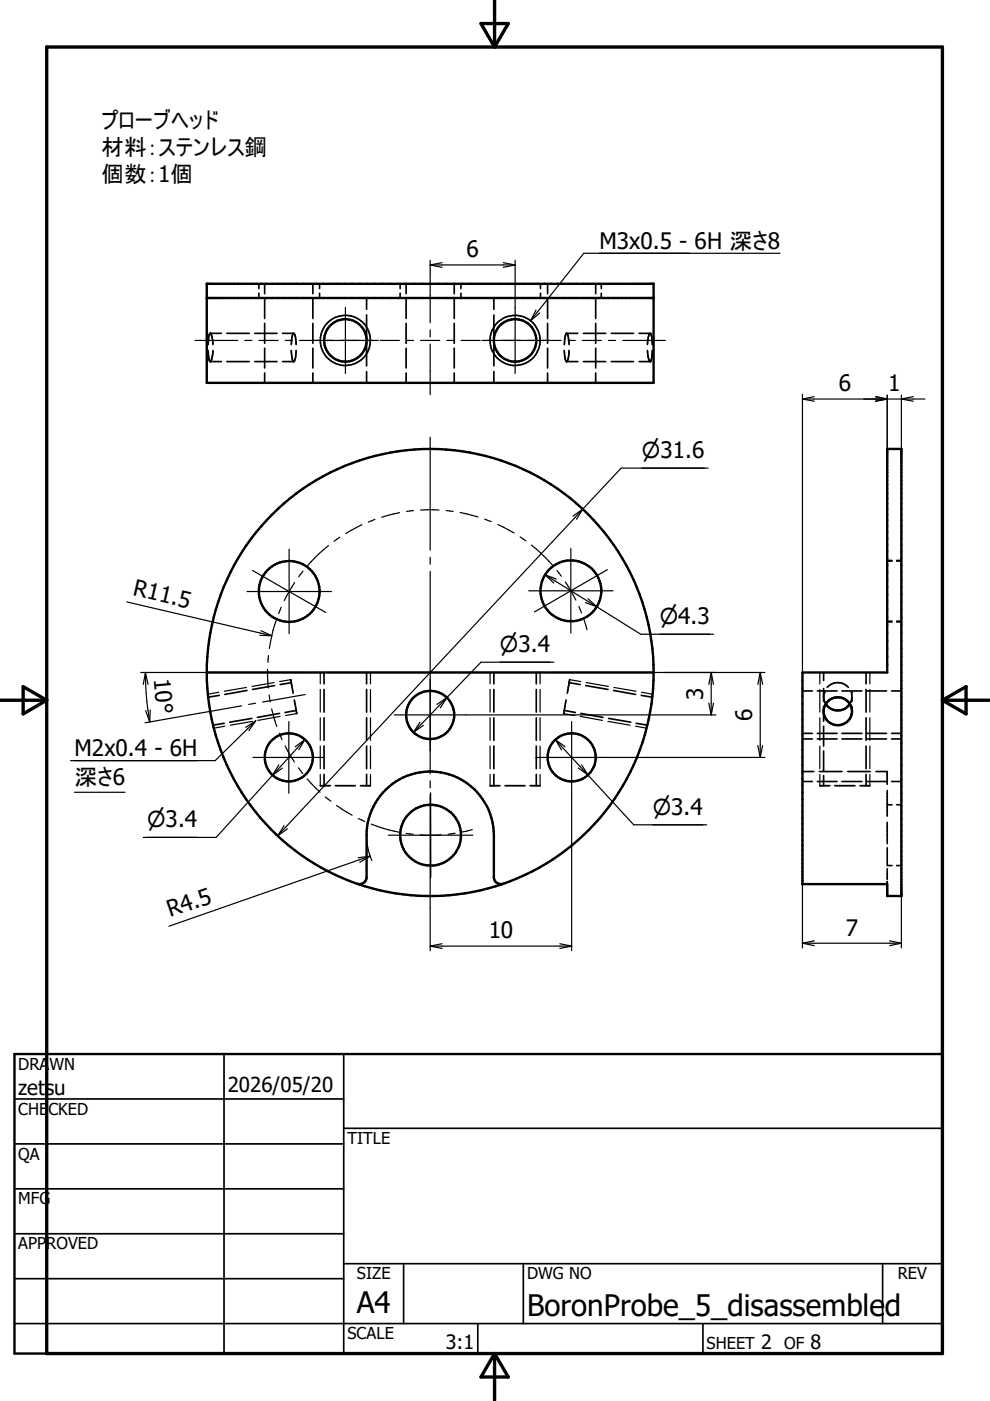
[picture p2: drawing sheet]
<svg xmlns="http://www.w3.org/2000/svg" width="210mm" height="297mm" viewBox="0 0 210 297" stroke-linecap="round" stroke-linejoin="round" font-family="sans-serif">
<g fill="none" stroke="#000" stroke-width=".51">
<path d="M43.8 60.2h94.8v21h-94.8zM43.8 63.2h94.8M43.8 142.6h94.8M43.8 142.6a47.4 47.4 0 0 1 47.4-47.4 47.4 47.4 0 0 1 47.4 47.4M43.8 142.6a47.4 47.4 0 0 0 31.9 44.8M138.6 142.6a47.4 47.4 0 0 1-31.9 44.8M175.1 149.3a3 3 0 0 0 5.1 0M75.7 187.4a1.53 1.53 0 0 0 2-1.4v-8.9a13.5 13.5 0 0 1 13.5-13.5 13.5 13.5 0 0 1 13.5 13.5v8.9a1.5 1.5 0 0 0 2 1.4M75.7 187.4a47.7 47.7 0 0 0 31 0M188.1 187.4v2.6h3v-94.8h-3v47.4h-18v44.9h18M3.1 223.5h196.7v63.5h-196.7z"/>
<circle cx="73.2" cy="72.2" r="4.5"/>
<circle cx="109.2" cy="72.2" r="4.5"/>
<circle cx="61.3" cy="125.4" r="6.4"/>
<circle cx="121" cy="125.3" r="6.4"/>
<circle cx="91.2" cy="151.6" r="5.1"/>
<circle cx="177.7" cy="150.8" r="2.98"/>
<circle cx="61.2" cy="160.6" r="5.1"/>
<circle cx="91.3" cy="177.1" r="6.4"/>
<circle cx="121.2" cy="160.6" r="5.1"/>
</g>
<g fill="none" stroke="#000" stroke-width=".36">
<path d="M44.1 74.3l.2 1.7 .2 .7h2.4M44.6 70.7h2.3M44.6 70.7l-.3 .7-.2 1.7M44.6 70.7l.3 .7 .2 1.6M45.1 74.3l-.2 1.7-.3 .7M48.1 76.7h4.7M48.1 70.7h4.7M54 76.7h4.7M54 70.7h4.7M54.9 60.2v1M54.9 62.2v1M56.1 60.2v2.1"/>
<path d="M56.1 63.3v4.2M56.1 68.6v4.2M56.1 73.8v4.2M56.1 79.1v2.1M59.9 70.7h2.4M61.8 74.3v.5a2.7 2.7 0 0 0 .5 1.9M62.3 70.7a3.7 3.7 0 0 0-.5 2.4M62.3 70.7l.3 .7 .2 1.7M62.8 74.3l-.1 1.5-.3 .8-2.5 .1M66.3 60.2v2.1M66.3 63.3v4.2M66.3 68.6v4.2"/>
<path d="M66.3 73.8v4.2M66.3 79.1v2.1M67.8 60.2v1M67.8 62.2v1M77.7 63.2v2.4M77.7 66.8v4.8M77.7 72.8v4.8M77.7 78.8v2.4M84.8 60.2v1M84.8 62.2v1M86.1 60.2v2.1M86.1 63.3v4.2"/>
<path d="M86.1 68.6v4.2M86.1 73.8v4.2M86.1 79.1v2.1M96.3 60.2v2.1M96.3 63.3v4.2M96.3 68.6v4.2M96.3 73.8v4.2M96.3 79.1v2.1M97.7 60.2v1M97.7 62.2v1M104.7 63.2v2.4M104.7 66.8v4.8"/>
<path d="M104.7 72.8v4.8M104.7 78.8v2.4M114.6 60.2v1M114.6 62.2v1M116.1 60.2v2.1M116.1 63.3v4.2M116.1 68.6v4.2M116.1 73.8v4.2M116.1 79.1v2.1M119.6 74.3l.1 .5a2.92 2.92 0 0 0 .4 1.9h2.4M120.1 70.7a4.1 4.1 0 0 0-.5 2.4M120.1 70.7a3.7 3.7 0 0 1 .5 2.4"/>
<path d="M120.1 70.7h2.4M120.6 74.3l-.1 1.8-.3 .6M123.7 76.7h4.7M123.7 70.7h4.7M126.3 60.2v2.1M126.3 63.3v4.2M126.3 68.6v4.2M126.3 73.8v4.2M126.3 79.1v2.1M127.5 60.2v1M127.5 62.2v1M129.6 76.7h4.7"/>
<path d="M129.6 70.7h4.7M135.5 70.7h2.4M137.3 74.3l.2 1.7 .3 .7M137.9 70.7l-.4 .5-.2 1.8M137.9 70.7l.2 .5 .2 1.9M138.3 74.3l-.1 1.5-.3 .9h-2.4M188.1 118.8h1M188.1 119h1M190.1 118.8h1M190.1 119h1M188.1 131.7h1M188.1 131.9h1"/>
<path d="M190.1 131.7h1M190.1 131.9h1M46.5 147.4l-2.4 .4M47.5 153.4l-2.3 .4M52.4 146.4l-4.7 .8M53.4 152.3l-4.7 .8M58.2 145.4l-4.7 .8M59.3 151.3l-4.7 .8M61.6 144.1h.1M61.7 144.1l.1 .7M61.8 144.7l-2.4 .4M61.8 144.8l.3 2.2"/>
<path d="M62.4 148.4l.5 2.9M62.8 150.6l-2.4 .5M68.7 142.6v2.4M68.7 146.2v4.8M68.7 152.2v4.8M68.7 158.2v4.8M77.7 142.6v2.4M77.7 146.2v4.8M77.7 152.2v4.8M77.7 158.2v4.8M104.7 142.6v2.4M104.7 146.2v4.8"/>
<path d="M104.7 152.2v4.8M104.7 158.2v4.8M113.7 142.6v2.4M113.7 146.2v4.8M113.7 152.2v4.8M113.7 158.2v4.8M119.5 151.3h.1M119.6 150.6l2.4 .5M120 148.4l-.5 2.9M120.7 144.7l2.3 .4M120.8 144.1h.1M120.8 144.1l-.5 2.9"/>
<path d="M123.1 151.3l4.7 .8M124.2 145.4l4.7 .8M129 152.3l4.7 .8M130.1 146.4l4.7 .8M134.9 153.4l2.4 .4M136 147.4l2.3 .4M170.1 146.5h2.1M170.1 156.7h2.1M170.1 155.5h2.1M173.3 146.5h4.2M173.3 156.7h4.2M173.3 155.5h4.2"/>
<path d="M174.6 142.6v1.7M174.6 146v2.7M174.6 149.8v3.1M174.6 154v4.2M174.6 159.2v4.2M174.8 146.8l-.1 1.3 .4 1.2M175.4 145.7a3 3 0 0 1 4.5 0M178.5 146.5h4.2M178.5 156.7h4.2M178.5 155.5h4.2M180.5 146.8l.1 .9M180.6 147.7l-.1 .8-.3 .8"/>
<path d="M180.6 147.7v1M180.6 149.8v1M183.6 142.6v2.4M183.6 146.2v4.8M183.6 152.2v4.8M183.6 158.2v4.8M183.8 146.5h4.2M183.8 156.7h4.2M183.8 155.5h4.2M189 146.5h2.1M189 156.7h2.1M189 155.5h2.1"/>
<path d="M67.9 166.6h2.1M68.7 164.2v2.4M71.1 166.6h4.2M76.4 166.6h2.1M77.7 164.2v2.4M103.9 166.6h2.1M104.7 164.2v2.4M107.1 166.6h4.2M112.4 166.6h2.1M113.7 164.2v2.4M170.1 163.6h2.4M170.1 165.7h2.1"/>
<path d="M173.3 165.7h4.2M173.7 163.6h4.8M173.8 166.6h2.2M174.6 164.5v2.1M177 166.6h4.3M178.5 165.7h4.2M179.7 163.6h4.8M182.3 166.6h2.1M183.6 164.2v2.4M183.8 165.7h4.2M185.7 163.6h2.4v2.7M188.1 167.6v5.4"/>
<path d="M188.1 174.4v4.5M188.1 179.7v3.6M188.1 170.6h1M189 165.7h2.1M190.1 170.6h1M188.1 184.2v2.2M188.1 186.9v.5M188.1 183.5h1M190.1 183.5h1M3.1 233h69.8M47.5 223.5v63.5M72.9 239.2h126.9"/>
<path d="M72.9 223.5v63.5M3.1 242.5h69.8M3.1 252.1h69.8M3.1 261.6h69.8M3.1 271.1h69.8M72.9 267.9h126.9M85.6 267.9v12.7M111 267.9v12.7M187.1 267.9v12.7M3.1 280.6h196.7M101.3 280.6v6.4M149 280.6v6.4"/>
<circle cx="73.2" cy="72.2" r="5.3"/>
<circle cx="109.2" cy="72.2" r="5.3"/>
</g>
<g fill="none" stroke="#000" stroke-width=".25">
<path d="M91.2 55.2v13.2M91.2 56.2h18M91.2 56.2l2.5 .5M93.7 55.7l-2.5 .5M106.7 55.7l2.5 .5M109.2 56.2l-2.5 .5M109.2 55.2v24M165.4 53.7h-41.6l-11.3 14.3M41.3 72.2h9.1M51.9 72.2h1.5M54.9 72.2h4.1M60.5 72.2h1.5"/>
<path d="M63.5 72.2h16.7M73.2 65.2v14M80.6 72.2h4.1M86.2 72.2h1.5M89.2 72.2h4M91.2 69.9v1.5M91.2 72.9v10.8M94.7 72.2h1.5M97.8 72.2h4M102.2 72.2h16.8M113.6 65.7l-1.1 2.3M114.4 66.4l-1.9 1.6"/>
<path d="M120.5 72.2h1.5M123.4 72.2h4.1M129 72.2h1.5M132 72.2h9.1M91.2 92.7v23.9M150.2 99.3h-18.5l-8.2 8.6M170.1 84.6h26M170.1 84.6l2.5 .5M170.1 83.6v59M172.6 84.1l-2.5 .5M185.6 84.1l2.5 .5-2.5 .5M188.1 83.8v58.8"/>
<path d="M191.1 83.8v11.4M193.6 84.1l-2.5 .5 2.5 .5M61.3 116.4v17.9M69.6 115.7l-2 1.7-2.4 2.5M72.1 113.9l-1.3 .9M76.7 111.3l-3.4 1.8M79.5 110.1l-1.4 .6M84.7 108.7l-3.8 1M87.7 108.3l-1.5 .1M89.2 108.1h3.9M91.2 118.2v1.4M94.6 108.2l1.5 .2"/>
<path d="M97.6 108.7l3.7 .9M102.8 110.1l1.4 .5M105.6 111.2l3.4 1.8M110.3 113.8l1.2 .9M112.7 115.6l2.9 2.6 1.5 1.6M121 116.3v17.9M123.5 107.9l-64.6 69.3M123.5 107.9l-1.3 2.2M123.5 107.9l-2 1.5M26.9 127.6l30.7 7.2M52.4 125.4h17.9M53.6 120.9l7.7 4.5"/>
<path d="M55.1 134.7l2.5 .1M55.3 133.7l2.3 1.1M56.9 139l-.1 1.4M58.6 131.5l-.7 2.1-.8 3.9M59.6 128.7l-.5 1.4M61.3 125.4l7.8 4.5M61.3 125.4l-1 2M62.5 123.5l-1.2 1.9M64.2 121.1l-.9 1.2M91.2 121.1v42.9M112.1 125.3h17.9M115.5 121.9l11 6.8"/>
<path d="M115.5 121.9l2.4 .9M115.5 121.9l1.9 1.7M118.1 121l.9 1.2M119.9 123.4l2.2 3.8M122.7 128.6l.6 1.4M123.8 131.4l.7 2.1M124.1 127.8l2.4 .9M124.7 126.9l1.8 1.8M126.5 128.7l9.3 5.8h15.5M128.8 120.8l-15.5 9M29.8 142.6h35.5M30.8 142.6l.3 6.2 .6 4.3"/>
<path d="M30.8 142.6l.6 2.5M30.8 142.6l-.4 2.5M30.9 150.7l.8 2.4M31.9 150.5l-.2 2.6M46.4 146.8l-2.3 .4M47.7 154l-2.4 .4M51.2 149.6l-20.4 3.6M52.3 145.8l-4.7 .8M53.5 153l-4.7 .8M54.2 149.1l-1.5 .3M54.2 152.8l-8.6 8.5h-30.6M54.2 152.8l-1.4 2.1"/>
<path d="M54.2 152.8l-2.1 1.4M56.7 141.9l.2 4M57.1 147.4l.2 1.4M57.6 150.3l1.1 3.8M58.1 144.7l-4.7 .8M59.2 155.4l.6 1.4M59.4 151.9l-4.7 .8M60.5 158.2l1.9 3.3M61.2 153v15.2M61.6 144.1l-2.3 .4M62.9 151.3l-2.3 .4M64.6 156.8l-6.8 7.5"/>
<path d="M64.6 156.8l-1.2 2.2M64.6 156.8l-2 1.5M64.7 147.3l-9 1.5M66.8 142.6h1.5M67.9 142.6v2.4M67.9 146.2v4.8M67.9 152.2v4.8M67.9 158.2v4.8M69.8 142.6h42.9M78.5 142.6v2.4M78.5 146.2v4.8M78.5 152.2v4.8"/>
<path d="M78.5 158.2v4.8M83.6 151.6h68.2M89 153.1l-1.3 2.2M89.8 153.8l-2.1 1.5M94.7 147.9l-7 7.4M94.7 147.9l-1.3 2.2M94.7 147.9l-2.1 1.5M103.9 142.6v2.4M103.9 146.2v4.8M103.9 152.2v4.8M103.9 158.2v4.8M114.2 142.6h1.5"/>
<path d="M114.5 142.6v2.4M114.5 146.2v4.8M114.5 152.2v4.8M114.5 158.2v4.8M117.2 142.6h45M117.4 140.4h-15.4l-7.3 7.5M117.8 156.8l6.9 7.5M117.8 156.8l2 1.5M117.8 156.8l1.3 2.2M119.5 151.3l2.4 .4M120.8 144.1l2.3 .4M121.2 153v48.6"/>
<path d="M123 151.9l4.7 .8M124.3 144.7l4.7 .8M128.9 153l4.7 .8M130.2 145.8l4.7 .8M134.7 154l2.4 .4M136 146.8l2.3 .4M150.3 149.1l.5 2.5M150.8 142.6v9M150.8 142.6l.5 2.5M150.8 142.6l-.5 2.5M151.3 149.1l-.5 2.5M160.7 158.1l.5 2.5"/>
<path d="M161.2 142.6v18M161.2 142.6l.5 2.5M161.2 142.6l-.5 2.5M161.7 158.1l-.5 2.5M173.8 142.6v2.4M173.8 146.2v4.8M173.8 152.2v4.8M173.8 158.2v4.8M184.4 142.6v2.4M184.4 146.2v4.8M184.4 152.2v4.8M184.4 158.2v4.8"/>
<path d="M15.8 168h10.7M53.6 160.6h15.2M57.8 164.3l-12 13.2h-15.4M59.1 162.2l-1.3 2.1M59.9 162.9l-2.1 1.4M60.2 175l-1.3 2.2M60.9 175.7l-2 1.5M63.3 162.8l.9 1.2M65.1 165.1l2.8 2.9M67.9 164.2v2.4M69 169l1.1 .9M71.4 170.8l3.3 2"/>
<path d="M76 173.5l1.3 .7M77.7 177.1l.4 3.1 .7 2.3M78.5 164.2v2.4M78.7 174.7l2.5 .9 3.4 .8M82.3 177.1h17.9M86.1 176.7l1.5 .2M89.1 177l1.1 .1M91.2 165.5v1.5M91.2 168.5v33.1M93.5 177l-1.1 .1M96.5 176.7l-1.5 .2M100.1 175.9l-2.1 .5"/>
<path d="M103.9 164.2v2.4M113.6 160.6h48.6M114.5 164.2v2.4M122.6 162.8l2.1 1.5M123.3 162.2l1.4 2.1M124.7 164.3l9.7 10.6h15.4M173.8 164.2v2.4M184.4 164.2v2.4M78.5 181.5l-42.7 14.9M78.5 181.5l-2.2 1.3M78.5 181.5l-2.6 .4M91.3 186v-17.9v17.9"/>
<path d="M170.1 187.4v13.6M170.1 200h21M170.1 200l2.5 .5M172.6 199.5l-2.5 .5M188.6 199.5l2.5 .5M191.1 190v11M191.1 200l-2.5 .5M91.2 200.6h30M91.2 200.6l2.5 .5M93.7 200.1l-2.5 .5M118.7 200.1l2.5 .5M121.2 200.6l-2.5 .5"/>
<circle cx="91.2" cy="142.6" r="47.4"/>
</g>
<g fill="#000">
<circle cx="174.8" cy="146.8" r=".18"/>
<circle cx="180.5" cy="146.8" r=".18"/>
</g>
<path d="M104.9 0v10M9.9 10h189.9v277h-189.9zM102 5h5.8l-2.9 5zM-.1 148.5h10M4.9 145.6l5 2.9-5 2.9zM199.8 148.5h10M199.8 148.5l5-2.9v5.8zM104.9 287v9.9M104.9 287l2.9 5h-5.8z" fill="none" stroke="#000" stroke-width=".71"/>
<g font-size="6.3">
<text x="75.6" y="278.4">A4</text>
<text x="111.7" y="278.9">BoronProbe_5_disassembled</text>
</g>
<g font-size="4.8">
<text x="21.5" y="27.2">プローブヘッド</text>
<text x="21.5" y="32.9">材料：ステンレス鋼</text>
<text x="21.5" y="38.7">個数：1個</text>
<text x="127.1" y="52.7">M3x0.5 - 6H 深さ8</text>
<text x="98.9" y="54.5">6</text>
<text x="177.8" y="82.9">6</text>
<text x="188.3" y="83">1</text>
<text x="28" y="126.2" transform="rotate(13 28 126.2)">R11.5</text>
<text x="32.6" y="144" transform="rotate(85 32.6 144)">10°</text>
<text x="149.1" y="148.4" transform="rotate(-90 149.1 148.4)">3</text>
<text x="159.5" y="152.9" transform="rotate(-90 159.5 152.9)">6</text>
<text x="15.8" y="160.3">M2x0.4 - 6H</text>
<text x="15.8" y="166.4">深さ6</text>
<text x="36" y="194.5" transform="rotate(-19 36 194.5)">R4.5</text>
<text x="103.6" y="198.9">10</text>
<text x="179.3" y="198.4">7</text>
</g>
<g font-size="4.6">
<text x="136.1" y="97.1">⌀31.6</text>
<text x="139.9" y="132.3">⌀4.3</text>
<text x="106" y="138.3">⌀3.4</text>
<text x="138.4" y="172.7">⌀3.4</text>
<text x="31.2" y="175.4">⌀3.4</text>
</g>
<g font-size="4.4">
<text x="3.9" y="232.2">zetsu</text>
<text x="48.3" y="231.5">2026/05/20</text>
</g>
<g font-size="4.2">
<text x="94.5" y="286.1">3:1</text>
<text x="161.4" y="286.1">2</text>
<text x="171.9" y="286.1">8</text>
</g>
<g font-size="3.5">
<text x="3.9" y="226.8">DRAWN</text>
<text x="3.9" y="236.3">CHECKED</text>
<text x="3.9" y="245.9">QA</text>
<text x="73.7" y="242.5">TITLE</text>
<text x="3.9" y="255.4">MFG</text>
<text x="3.9" y="264.9">APPROVED</text>
<text x="75.7" y="271.3">SIZE</text>
<text x="111.7" y="271.3">DWG NO</text>
<text x="190.4" y="271.2">REV</text>
<text x="73.7" y="284">SCALE</text>
<text x="149.8" y="286.1">SHEET</text>
<text x="166.3" y="286.1">OF</text>
</g>
</svg>
